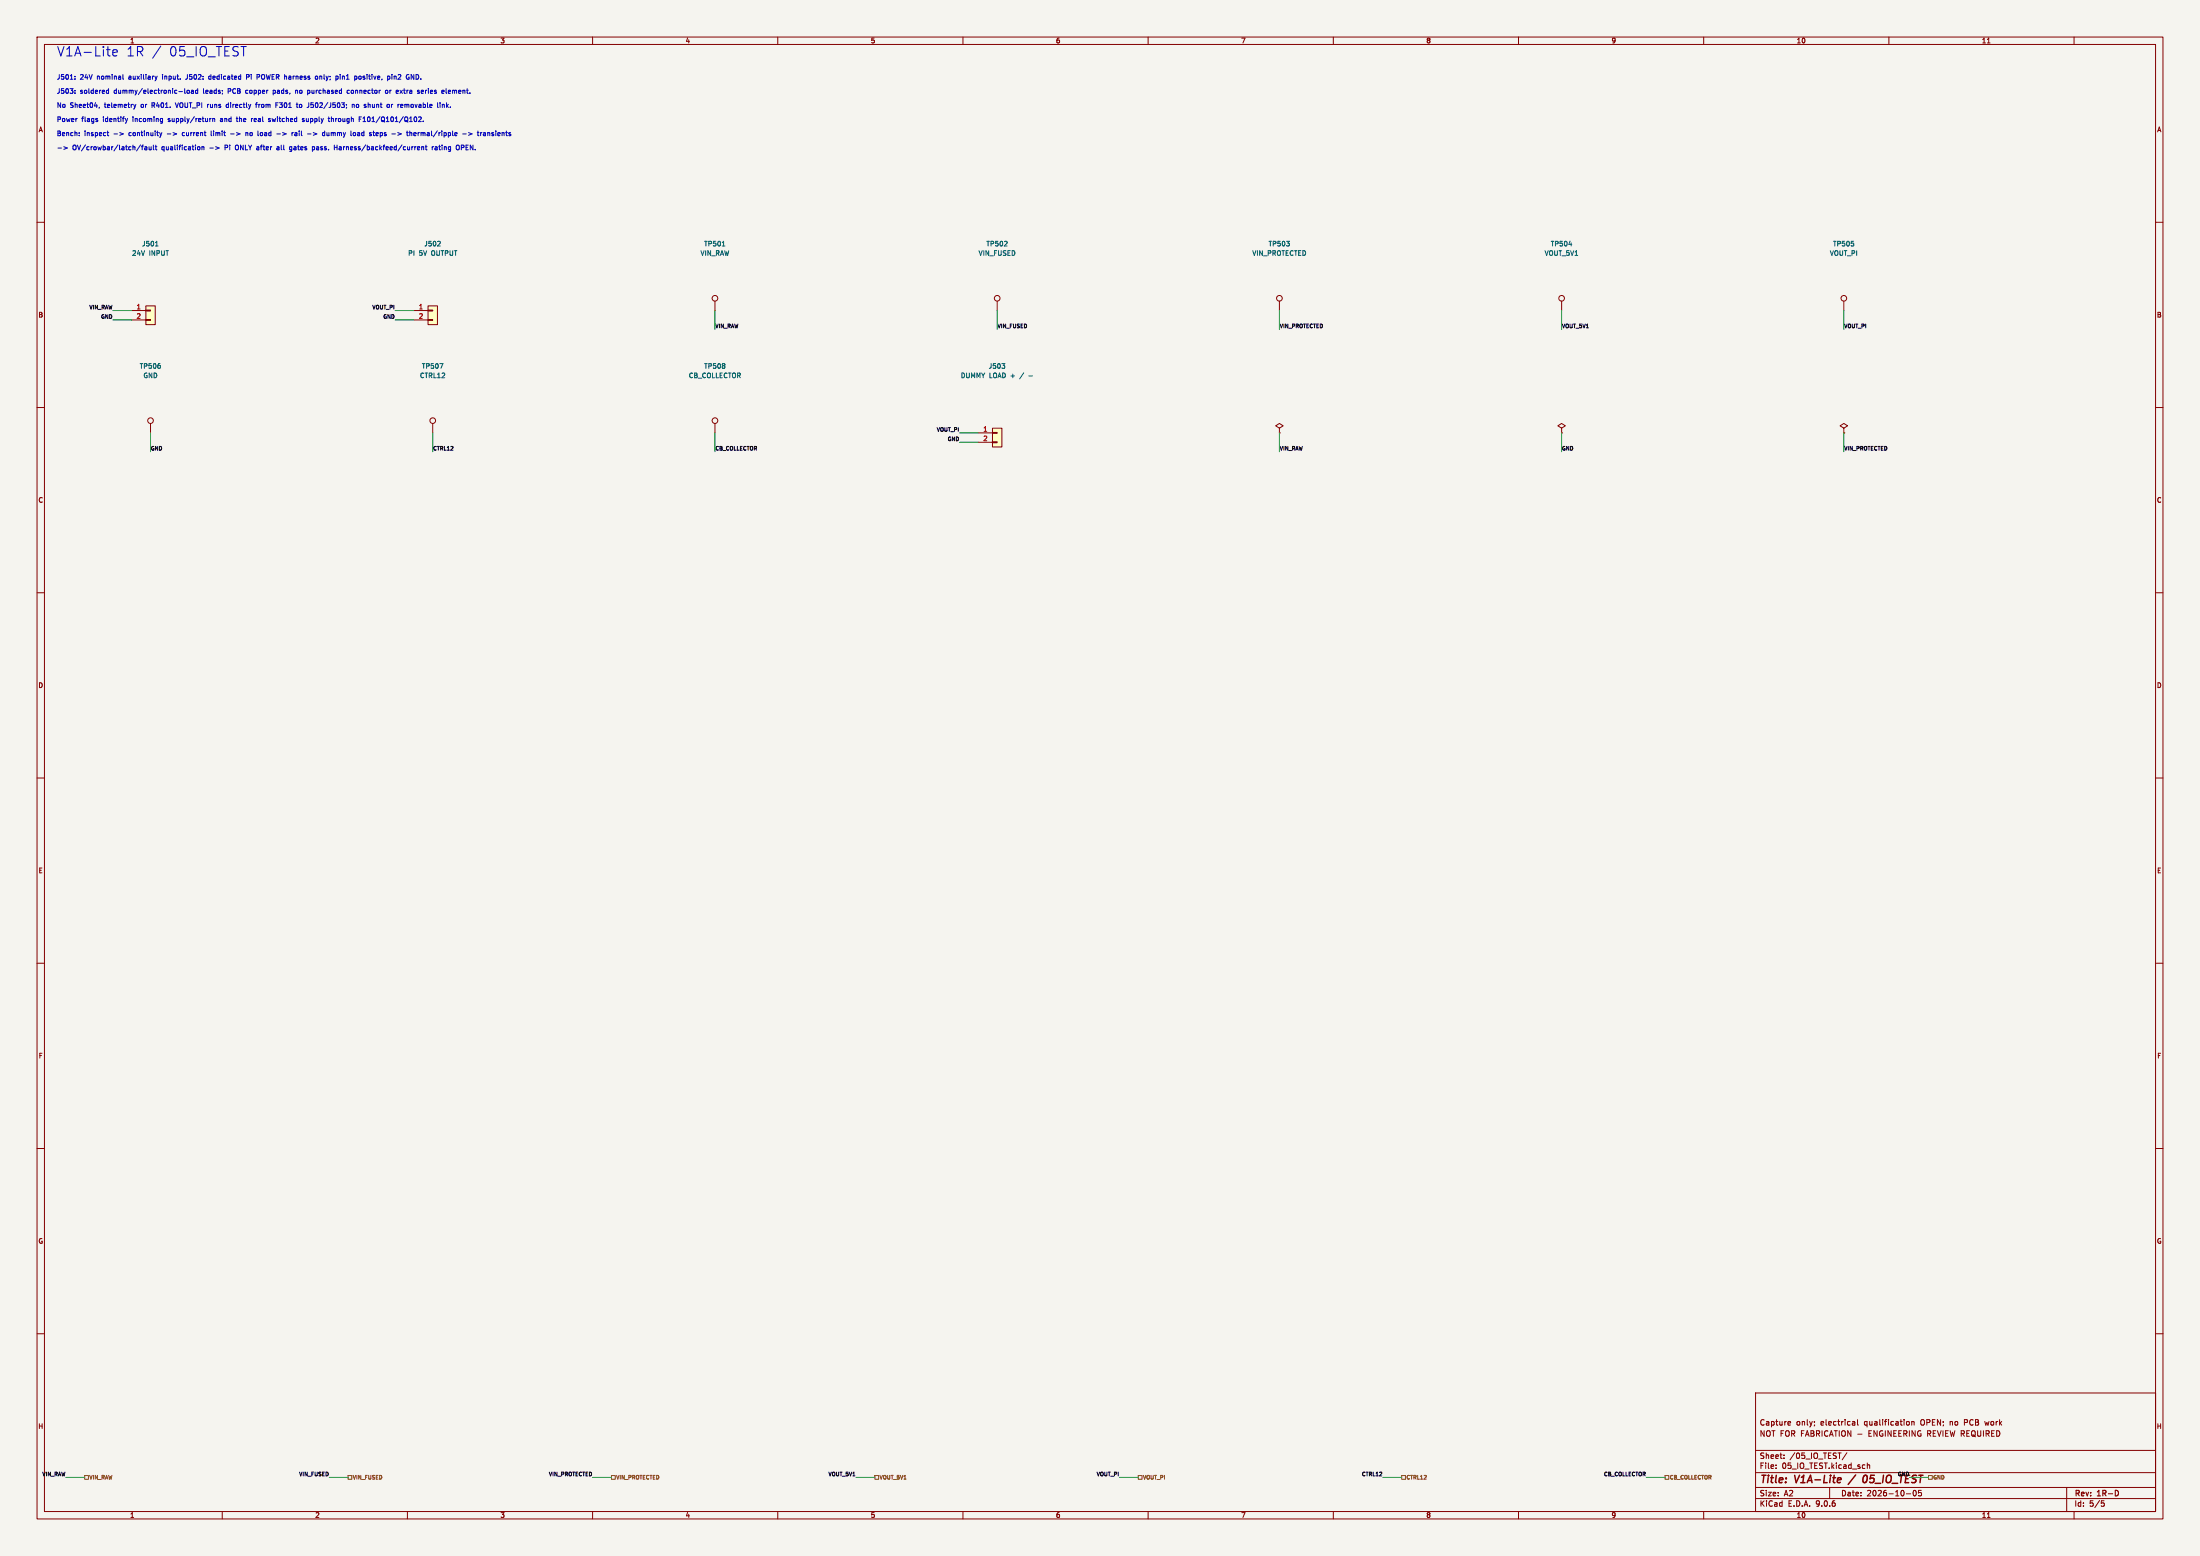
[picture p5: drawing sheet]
<svg xmlns="http://www.w3.org/2000/svg" width="594mm" height="420mm" viewBox="0 0 594 420" stroke-linecap="round" stroke-linejoin="round" font-family="sans-serif">
<path d="M0 0h594v420h-594z" fill="#f5f4ef" stroke="#f5f4ef" stroke-width=".27"/>
<g fill="none" stroke="#840000" stroke-width=".27">
<path d="M10 10h574v400h-574zM12 12h570v396h-570zM60 10v2M110 10v2M160 10v2M210 10v2M260 10v2M310 10v2M360 10v2M410 10v2M460 10v2M510 10v2"/>
<path d="M536.6 11.6h.7M560 10v2M10 60h2M582 60h2M193 81.3v2.5M497.8 81.3v2.5M10 110h2M497.8 115.6l1.1-.7-1.1-.6-1 .6 1 .7v1.2M497.8 116.8h.1M582 110h2M10 160h2M582 160h2"/>
<path d="M10 210h2M582 210h2M10 260h2M582 260h2M10 310h2M582 310h2M10 360h2M474 376h108v32h-108zM582 360h2M474 397.5h108M474 391.5h108M479.5 396.2v.2"/>
<path d="M479.5 395.4v.2M481.7 393.5v.2M481.7 392.7v.2M483 383.7h.4l.1 .3-.8 .2M483.4 384.6l-.4 .1M489.9 383.7v.2M490 384.6l-.1 .2M498.7 392.1l-1.3 1.9M500.3 383.7l.5 .2v.8M500.8 384.6l-.5 .1M500.8 384l-.5 .1M501.5 383.2v1.3l.2 .2"/>
<path d="M504.2 394.9v1.5M504.2 395.5l.5-.1 .1 1M515 383.7l.5 .3v.5l-.5 .2M516.2 383.8l.5-.1 .1 1M516.2 383.7v1M535.9 383.7l.3 1M60 408v2M110 408v2M160 408v2M210 408v2M260 408v2M310 408v2"/>
<path d="M360 408v2M410 408v2M460 408v2M474 404.5h108M474 401.5h108M494 401.5v3M510 408v2M514.7 403.2h1.2M516.7 402.4l.2-.1a.8 .8 0 0 1 .5 .7 .8 .8 0 0 1-.5 .8l-.4-.6zM518.7 402.3h-.7v.7l.7-.1v.7l-.2 .2-.5-.2M536.6 409.6h.7M558 401.5v6.5"/>
<path d="M560 408v2M567.4 405.1h.7M567.5 405.6h.4l.3 .3-.2 .6-.5 .1"/>
<circle cx="193" cy="80.5" r=".76"/>
<circle cx="497.8" cy="80.5" r=".76"/>
</g>
<path d="M571.9 402.6v.8" fill="none" stroke="#840000" stroke-width=".3"/>
<path d="M497 399l.1 .3-1 .2M501 398.1l-2 2.6M504 398.3l-.2-.1a1.19 1.19 0 0 0-.4 2l.6-.4" fill="none" stroke="#840000" stroke-width=".4"/>
<path d="M195 66.4h.7" fill="none" stroke="#006464" stroke-width=".27"/>
<path d="M39.4 82.6h2.5v5h-2.5z" fill="#ffffc2"/>
<g fill="none" stroke="#840000" stroke-width=".27">
<path d="M35.6 83.8h3.8M35.6 86.4h3.8M39.4 82.6h2.5v5h-2.5zM39.4 83.7h1.2v.2h-1.2zM39.4 86.2h1.2v.3h-1.2zM421.6 81.3v2.5M421.6 115.6l1.1-.7-1.1-.6-1 .6 1 .7v1.2M421.6 116.8h.1"/>
<circle cx="421.6" cy="80.5" r=".76"/>
</g>
<path d="M42 66.4h.7M423.6 66h.8" fill="none" stroke="#006464" stroke-width=".27"/>
<path d="M268 115.6h2.5v5.1h-2.5z" fill="#ffffc2"/>
<path d="M264.2 116.8h3.8M264.2 119.4h3.8M268 115.6h2.5v5.1h-2.5zM268 116.7h1.2v.3h-1.2zM268 119.3h1.2v.2h-1.2zM345.4 115.6l1.1-.7-1.1-.6-1 .6 1 .7v1.2M345.4 116.8h.1" fill="none" stroke="#840000" stroke-width=".27"/>
<path d="M270.5 98.1h.8l-.4 .5M271.2 98.7v.7" fill="none" stroke="#006464" stroke-width=".27"/>
<path d="M115.6 82.6h2.5v5h-2.5z" fill="#ffffc2"/>
<g fill="none" stroke="#840000" stroke-width=".27">
<path d="M111.8 83.8h3.8M111.8 86.4h3.8M115.6 82.6h2.5v5h-2.5zM115.6 83.7h1.2v.2h-1.2zM115.6 86.2h1.2v.3h-1.2zM269.2 81.3v2.5M345.4 81.3v2.5M40.6 114.3v2.5M116.8 114.3v2.5M193 114.3v2.5"/>
<circle cx="269.2" cy="80.5" r=".76"/>
<circle cx="345.4" cy="80.5" r=".76"/>
<circle cx="40.6" cy="113.5" r=".76"/>
<circle cx="116.8" cy="113.5" r=".76"/>
<circle cx="193" cy="113.5" r=".76"/>
</g>
<path d="M118.8 65.2v.5l-.7 .7h.8M118.7 98.1h.9l-.6 1.3" fill="none" stroke="#006464" stroke-width=".27"/>
<path d="M22.9 398.3h1v1h-1zM94 398.3h1v1h-1zM165.1 398.3h1v1h-1zM236.2 398.3h1v1h-1zM307.3 398.3h1.1v1h-1.1zM378.5 398.3h1v1h-1zM449.6 398.3h1v1h-1z" fill="none" stroke="#725600" stroke-width=".27"/>
<g fill="none" stroke="#009600" stroke-width=".27">
<path d="M30.5 83.8h5.1M30.5 86.4h5.1M106.7 83.8h5.1M106.7 86.4h5.1M193 83.8v5.1M269.2 83.8v5.1M345.4 83.8v5.1M421.6 83.8v5.1M497.8 83.8v5.1M40.6 116.8v5.1M116.8 116.8v5.1M193 116.8v5.1"/>
<path d="M259.1 119.4h5.1M259.1 116.8h5.1M345.4 116.8v5.1M421.6 116.8v5.1M497.8 116.8v5.1M17.8 398.8h5.1M88.9 398.8h5.1M160 398.8h5.1M231.1 398.8h5.1M302.3 398.8h5M373.4 398.8h5.1M444.5 398.8h5.1"/>
<path d="M515.6 398.8h5.1"/>
</g>
<g fill="none" stroke="#0000c2" stroke-width=".27">
<path d="M30.5 14.3l1.2-.3-.2-.5-.7-.1-.3 .4 .1 1.2h.9M43.4 12.4l-2.2 3.3M15.6 40h1M17.2 39.6l1 .4-1 .3M20.2 25.1v.1M20.2 20.6v.1M20.2 21.3v.1M20.2 24.4v.1M21.4 36.5v.1M21.4 35.8v.2M26.2 32.4l.2 .2-.2 .2M26.2 32h.1"/>
<path d="M26.8 29l-.1 .2M28.8 25.1h.5M28.8 24.4h.5M28.9 35.8h.5M29.1 35.4v1.1l.3 .1M29.3 23.9v1.3M30.8 36.1h.9M32.3 35.8l1 .3-1 .4M33.2 20.1v1.1l.2 .2M33.8 32l.3 .8M34.1 32.8l-.1 .3M34.5 32l-.4 .8"/>
<path d="M36.1 28.2l.3 .8M36.4 29l-.2 .4M36.7 28.2l-.3 .8M38 39.1l-1.1 1.6M38.2 39.6h.5M38.7 39.2l-.3 .2v1M39.1 39.7h.5l.1 .7M39.7 39.9l-.7 .2 .2 .3h.5M40.3 39.6v.8l.5-.1M40.8 39.6v.8M41.4 39.2v1.1l.2 .1M41.8 20.5l.3 .9"/>
<path d="M41.9 39.6h.5M42.1 39.2v1.1l.3 .1M42.1 21.4l-.1 .3M42.4 20.5l-.3 .9M43.1 35.8l.3 .8M43.4 36.6l-.3 .5M43.5 32h.4M43.7 35.8l-.3 .8M43.9 32v1l-.3 .2M43.9 32.8h-.4M47.3 27.7l.5 1.3M48.3 24.7h1"/>
<path d="M49.4 35.8l-.2 .2 .2 .6M49.9 23.9v1.1l.2 .2M50.4 21.3l-.3 .1M50.6 24.4h.3l.2 .2-.2 .6-.4-.2zM51.7 24.4h.5v.8M52.2 24.7l-.6 .2 .2 .3 .4-.1M53.4 24.4h-.4l-.2 .2 .1 .5h.5M53.4 23.9v1.3M53.6 39.6l.4 .2-.1 .5-.3 .1M54.5 39.7h.5l.1 .7M54.5 39.6v.8M56.6 32v.8"/>
<path d="M56.6 40h1M56.8 20.5l-.5 .3 .1 .5 .4 .1M57 32l-.4 .2M57 35.4v1.1l.2 .1M57.4 32.1l.5-.1 .1 .8M57.4 32v.8M58.2 39.6l1 .4-1 .3M59.7 32h-.2M59.7 32.3l-.2 .2 .2 .3M61.7 28.2h-.4l-.2 .2 .1 .6h.5M62.3 36.1h.9M63.7 39.2l-.2 .4 .2 .8"/>
<path d="M63.8 32h.5M64 31.6v1l.3 .2M66.4 35.9l.5-.1v.8M66.4 35.8v.8M66.6 24.4l-.3 .2 .3 .6M67.2 20.2l-.6-.1v1.3M67.2 20.7l-.6 .1M67.9 32v.8M68.3 32l-.4 .2M69 28.2h.5M69.4 20.1h.5l.2 .3-.1 .3-.6 .1M69.5 27.7l-.3 .2v1.1"/>
<path d="M69.6 35.4v1.1M70.7 35.8l-.4 .2v.5l.4 .1M73 32l-.5 .2 .5 .3v.3h-.5M73.8 25.1l.3 .1M73.8 24.4v1.2M74.1 24.4h-.3M74.5 28.3h.4M74.7 36.1h1M74.8 39.7h.5M75.1 27.7h-.6v1.3M75.3 39.9l-.6 .2 .2 .3h.4M78.8 35.8v.8"/>
<path d="M79.2 35.8l-.4 .2M79.6 35.8h.5l.1 .8M79.8 24.5l.4-.1 .2 .1M79.8 24.4v.8M80 28.2h.5M80.2 28.8l.3 .2M80.2 36.1l-.6 .2 .1 .3h.5M81.3 28.2l-.5 .2 .1 .5 .4 .1M82.1 32l-.5 .2 .5 .3v.3h-.5M83 36.1h1M83.2 24.4l.5 .2-.1 .5-.4 .1M83.9 28.9l.5 .1"/>
<path d="M84.6 27.7h-.6l-.1 .6 .5-.1M85.2 20.6l.4-.1 .2 .3-.2 .6-.5-.2zM87.2 35.8h.5M87.2 36.6h.5M87.7 35.4v1.2M88.3 35.8v.8l.5-.1M88.6 32h.5M88.8 32.8h.3M89.5 31.6v1.2M89.8 32l-.3 .1M90.3 39.2v1.2M90.3 39.8h.7"/>
<path d="M90.8 20.5l.5 .3-.1 .5-.4 .1M91 39.2v1.2M91.8 20.1v.1M91.8 20.5v.9M94.3 24.4h-.3l-.3 .2 .1 .5h.5M95.1 28.3l.5-.1 .1 .8M95.1 28.2v.8M95.6 35.8l.4 .2v.5l-.4 .1M96.1 20.5l.3 .3-.3 .6M96.7 28.2h-.3l-.2 .2 .1 .5 .4 .1M96.9 35.8h-.3M97 32.2h.4"/>
<path d="M97 36.1l-.5 .2 .1 .3h.4M97.4 20.6l-.3-.1-.2 .3v.5h.5M97.6 31.6h-.6v1.2M98 32.8h.7M98.4 31.6l-.4 .3M99.4 27.7v1.3M99.6 28.2l.3 .1v.7M100.7 35.8h.5M101 36.6h.2M101.9 35.8l-.4 .2 .1 .6h.3M102.1 36.1l-.6 .1M104.2 24.4h.3l.2 .2-.2 .6-.4-.2z"/>
<path d="M104.7 20.6l.3-.1 .3 .3-.2 .5h-.4M105.7 28.2v.8M105.8 20.1v.1M105.8 20.5v.9M106.1 28.2l-.4 .2M107.4 35.8l1 .3-1 .4M108 24.4l.7 .8M108.7 24.4l-.7 .8M109.3 28.2v.8M109.7 28.2l-.4 .1M109.9 35.4v1.1M110.6 35.4v1.2"/>
<path d="M110.7 35.8h.4l.1 .8M111 21.4v-1.3l.7 1.3M111.7 36.2l.6-.1v-.3h-.4l-.2 .2 .1 .6h.5M112.7 39.8l.2-.2 .4 .2-.6 .2M113.2 31.6h.4l.1 .3-.8 .9h.8M113.9 39.7h.4l.1 .7M113.9 39.6v.8M114.3 32.7v.1M114.3 24.4h-.4l-.2 .1 .1 .6h.5M114.3 24.7l-.6 .1M114.8 39.6h.5M115 39.2v1.1l.3 .1"/>
<path d="M116.7 39.6v.8M117.1 39.6l-.4 .2M117.5 39.7h.5v.7M118 39.9l-.6 .2 .2 .3h.4M119.4 28.3l.5-.1 .1 .8M119.4 28.2v.8M120.4 23.9v1.1l.2 .2M123.5 39.2h.3l.2 .4v.7l-.5 .1M124.6 39.8h.4M124.9 36.1h1M125 39.2h-.4v1.2M126.5 35.8l1 .3-1 .4"/>
<path d="M129 35.4v1.1M130.5 35.8h.5l.1 .8M131.1 36.1l-.6 .2 .2 .3h.4M131.7 35.8v.8M132.1 35.8l-.4 .1M78.8 40.4l-.6-.1 .1-.6h.5v.9l-.3 .3-.3-.1M84.3 40.4l.6-.1-.1-.6h-.5v1.2M112.7 40.3l.2 .1h.4"/>
</g>
<g font-size="3.5" fill="#0000c2">
<text x="15.2" y="15.4">V1A-Lite</text>
<text x="33.9" y="15.4">1R /</text>
<text x="45.3" y="15.4">05_IO_TEST</text>
</g>
<g font-size="2.8" fill="#840000">
<text x="475" y="400.9">Title:</text>
<text x="484.7" y="400.9">V1A-Lite</text>
</g>
<text font-size="2.8" fill="#725600" x="504.6" y="400.9">05_IO_TEST</text>
<g font-size="2.1" fill="#840000">
<text x="475" y="388">NOT FOR FABRICATION -</text>
<text x="475" y="385">Capture</text>
<text x="484.9" y="385">only;</text>
<text x="491.6" y="385">electrical</text>
<text x="503.5" y="385">qualification</text>
<text x="504.8" y="388">ENGINEERING REVIEW REQUIRED</text>
<text x="518.8" y="385">OPEN;</text>
<text x="526.9" y="385">no</text>
<text x="530.9" y="385">PCB</text>
<text x="536.7" y="385">work</text>
<text x="475" y="394">Sheet:</text>
<text x="483.2" y="394">/05_IO_TEST/</text>
<text x="475" y="396.7">File:</text>
<text x="481.1" y="396.7">05_IO_TEST.kicad_sch</text>
<text x="475" y="406.9">KiCad</text>
<text x="475" y="404.1">Size:</text>
<text x="481.7" y="404.1">A2</text>
<text x="482.7" y="406.9">E.D.A.</text>
<text x="490.3" y="406.9">9.0.6</text>
<text x="497" y="404.1">Date:</text>
<text x="504" y="404.1">2026-10-05</text>
<text x="560" y="404.3">Rev:</text>
<text x="560" y="406.9">Id:</text>
<text x="564.1" y="406.9">5/5</text>
<text x="566.4" y="404.3">1R-D</text>
</g>
<g font-size="1.8" fill="#840000">
<text x="35" y="11.9">1</text>
<text x="85" y="11.9">2</text>
<text x="135" y="11.9">3</text>
<text x="185" y="11.9">4</text>
<text x="235" y="11.9">5</text>
<text x="285" y="11.9">6</text>
<text x="335" y="11.9">7</text>
<text x="385" y="11.9">8</text>
<text x="435" y="11.9">9</text>
<text x="485" y="11.9">10</text>
<text x="535" y="11.9">11</text>
<text x="10.3" y="35.9">A</text>
<text x="582.3" y="35.9">A</text>
<text x="10.3" y="85.9">B</text>
<text x="582.3" y="85.9">B</text>
<text x="10.3" y="135.9">C</text>
<text x="582.3" y="135.9">C</text>
<text x="10.3" y="185.9">D</text>
<text x="582.3" y="185.9">D</text>
<text x="10.3" y="235.9">E</text>
<text x="582.3" y="235.9">E</text>
<text x="10.3" y="285.9">F</text>
<text x="582.3" y="285.9">F</text>
<text x="10.3" y="335.9">G</text>
<text x="582.3" y="335.9">G</text>
<text x="10.2" y="385.9">H</text>
<text x="582.2" y="385.9">H</text>
<text x="35" y="409.9">1</text>
<text x="85" y="409.9">2</text>
<text x="135" y="409.9">3</text>
<text x="185" y="409.9">4</text>
<text x="235" y="409.9">5</text>
<text x="285" y="409.9">6</text>
<text x="335" y="409.9">7</text>
<text x="385" y="409.9">8</text>
<text x="435" y="409.9">9</text>
<text x="485" y="409.9">10</text>
<text x="535" y="409.9">11</text>
</g>
<g font-size="1.8" fill="#0000c2">
<text x="15.2" y="21.8">J501:</text>
<text x="21.6" y="21.8">24V</text>
<text x="26.3" y="21.8">nominal</text>
<text x="35" y="21.8">auxiliary</text>
<text x="44.3" y="21.8">input.</text>
<text x="50.8" y="21.8">J502:</text>
<text x="57.2" y="21.8">dedicated</text>
<text x="67.6" y="21.8">Pi</text>
<text x="70.6" y="21.8">POWER harness</text>
<text x="86.8" y="21.8">only;</text>
<text x="92.5" y="21.8">pin1</text>
<text x="97.8" y="21.8">positive,</text>
<text x="106.9" y="21.8">pin2</text>
<text x="112.2" y="21.8">GND.</text>
<text x="15.2" y="29.4">No</text>
<text x="15.2" y="25.6">J503:</text>
<text x="18.9" y="29.4">Sheet04,</text>
<text x="21.6" y="25.6">soldered</text>
<text x="28.3" y="29.4">telemetry</text>
<text x="30.9" y="25.6">dummy/electronic-load</text>
<text x="38.3" y="29.4">or</text>
<text x="41.5" y="29.4">R401.</text>
<text x="48.1" y="29.4">VOUT_PI runs</text>
<text x="55.2" y="25.6">leads;</text>
<text x="62" y="25.6">PCB</text>
<text x="62.1" y="29.4">directly</text>
<text x="67" y="25.6">copper</text>
<text x="70.4" y="29.4">from</text>
<text x="74.6" y="25.6">pads,</text>
<text x="75.9" y="29.4">F301</text>
<text x="80.8" y="25.6">no</text>
<text x="81.8" y="29.4">to</text>
<text x="84.3" y="25.6">purchased</text>
<text x="84.8" y="29.4">J502/J503;</text>
<text x="95.2" y="25.6">connector</text>
<text x="97.1" y="29.4">no</text>
<text x="100.6" y="29.4">shunt</text>
<text x="105.7" y="25.6">or</text>
<text x="107" y="29.4">or</text>
<text x="108.9" y="25.6">extra</text>
<text x="110.1" y="29.4">removable</text>
<text x="114.8" y="25.6">series</text>
<text x="121" y="29.4">link.</text>
<text x="121.6" y="25.6">element.</text>
<text x="15.2" y="33.2">Power</text>
<text x="22" y="33.2">flags</text>
<text x="27.9" y="33.2">identify</text>
<text x="36.1" y="33.2">incoming</text>
<text x="45.9" y="33.2">supply/return</text>
<text x="60.2" y="33.2">and</text>
<text x="64.8" y="33.2">the</text>
<text x="68.9" y="33.2">real</text>
<text x="73.8" y="33.2">switched</text>
<text x="83.1" y="33.2">supply</text>
<text x="90.4" y="33.2">through</text>
<text x="98.8" y="33.2">F101/Q101/Q102.</text>
<text x="15.2" y="37">Bench:</text>
<text x="19.6" y="40.8">OV/crowbar/latch/fault</text>
<text x="22.8" y="37">inspect</text>
<text x="35.1" y="37">continuity</text>
<text x="43.8" y="40.8">qualification</text>
<text x="45.6" y="37">-&gt;</text>
<text x="49.9" y="37">current</text>
<text x="57.8" y="37">limit</text>
<text x="61.2" y="40.8">Pi</text>
<text x="63.3" y="37">-&gt;</text>
<text x="64.2" y="40.8">ONLY after</text>
<text x="67.6" y="37">no</text>
<text x="71.1" y="37">load</text>
<text x="75.8" y="40.8">all</text>
<text x="76.4" y="37">-&gt;</text>
<text x="79.5" y="40.8">gates</text>
<text x="80.7" y="37">rail</text>
<text x="85" y="37">-&gt;</text>
<text x="85.8" y="40.8">pass.</text>
<text x="89.4" y="37">dummy</text>
<text x="91.9" y="40.8">Harness/backfeed/current</text>
<text x="97.2" y="37">load</text>
<text x="102.5" y="37">steps</text>
<text x="108.7" y="37">-&gt;</text>
<text x="113" y="37">thermal/ripple</text>
<text x="118.5" y="40.8">rating</text>
<text x="125.3" y="40.8">OPEN.</text>
<text x="128.2" y="37">-&gt;</text>
<text x="132.5" y="37">transients</text>
</g>
<g font-size="1.8" fill="#006464">
<text x="35.5" y="69.2">24V</text>
<text x="38.2" y="66.7">J501</text>
<text x="40.2" y="69.2">INPUT</text>
<text x="110.1" y="69.2">PI</text>
<text x="113.1" y="69.2">5V</text>
<text x="114.4" y="66.7">J502</text>
<text x="116.6" y="69.2">OUTPUT</text>
<text x="189" y="69.2">VIN_RAW</text>
<text x="190" y="66.7">TP501</text>
<text x="264.1" y="69.2">VIN_FUSED</text>
<text x="266.2" y="66.7">TP502</text>
<text x="338" y="69.2">VIN_PROTECTED</text>
<text x="342.4" y="66.7">TP503</text>
<text x="416.9" y="69.2">VOUT_5V1</text>
<text x="418.6" y="66.7">TP504</text>
<text x="494" y="69.2">VOUT_PI</text>
<text x="494.8" y="66.7">TP505</text>
<text x="37.6" y="99.7">TP506</text>
<text x="113.8" y="99.7">TP507</text>
<text x="190" y="99.7">TP508</text>
<text x="266.8" y="99.7">J503</text>
<text x="38.6" y="102.2">GND</text>
<text x="113.3" y="102.2">CTRL12</text>
<text x="185.9" y="102.2">CB_COLLECTOR</text>
<text x="259.3" y="102.2">DUMMY LOAD +</text>
<text x="275.7" y="102.2">/</text>
<text x="278.2" y="102.2">-</text>
</g>
<g font-size="1.8" fill="#a90000">
<text x="36.8" y="83.6">1</text>
<text x="113" y="83.6">1</text>
<text x="36.8" y="86.1">2</text>
<text x="113" y="86.1">2</text>
<text x="265.4" y="116.6">1</text>
<text x="265.4" y="119.1">2</text>
</g>
<g font-size="1.4" fill="#0f0f0f">
<text x="24" y="83.5">VIN_RAW</text>
<text x="100.4" y="83.5">VOUT_PI</text>
<text x="27.1" y="86.1">GND</text>
<text x="103.3" y="86.1">GND</text>
<text x="193" y="88.6">VIN_RAW</text>
<text x="269.2" y="88.6">VIN_FUSED</text>
<text x="345.4" y="88.6">VIN_PROTECTED</text>
<text x="421.6" y="88.6">VOUT_5V1</text>
<text x="497.8" y="88.6">VOUT_PI</text>
<text x="252.8" y="116.6">VOUT_PI</text>
<text x="255.7" y="119.1">GND</text>
<text x="40.6" y="121.6">GND</text>
<text x="116.8" y="121.6">CTRL12</text>
<text x="193" y="121.6">CB_COLLECTOR</text>
<text x="345.4" y="121.6">VIN_RAW</text>
<text x="421.6" y="121.6">GND</text>
<text x="497.8" y="121.6">VIN_PROTECTED</text>
<text x="11.3" y="398.5">VIN_RAW</text>
<text x="80.6" y="398.5">VIN_FUSED</text>
<text x="148.1" y="398.5">VIN_PROTECTED</text>
<text x="223.5" y="398.5">VOUT_5V1</text>
<text x="296" y="398.5">VOUT_PI</text>
<text x="367.6" y="398.5">CTRL12</text>
<text x="432.9" y="398.5">CB_COLLECTOR</text>
<text x="512.3" y="398.5">GND</text>
</g>
<g font-size="1.4" fill="#725600">
<text x="24" y="399.5">VIN_RAW</text>
<text x="95.1" y="399.5">VIN_FUSED</text>
<text x="166.3" y="399.5">VIN_PROTECTED</text>
<text x="237.4" y="399.5">VOUT_5V1</text>
<text x="308.5" y="399.5">VOUT_PI</text>
<text x="379.6" y="399.5">CTRL12</text>
<text x="450.7" y="399.5">CB_COLLECTOR</text>
<text x="521.9" y="399.5">GND</text>
</g>
</svg>
